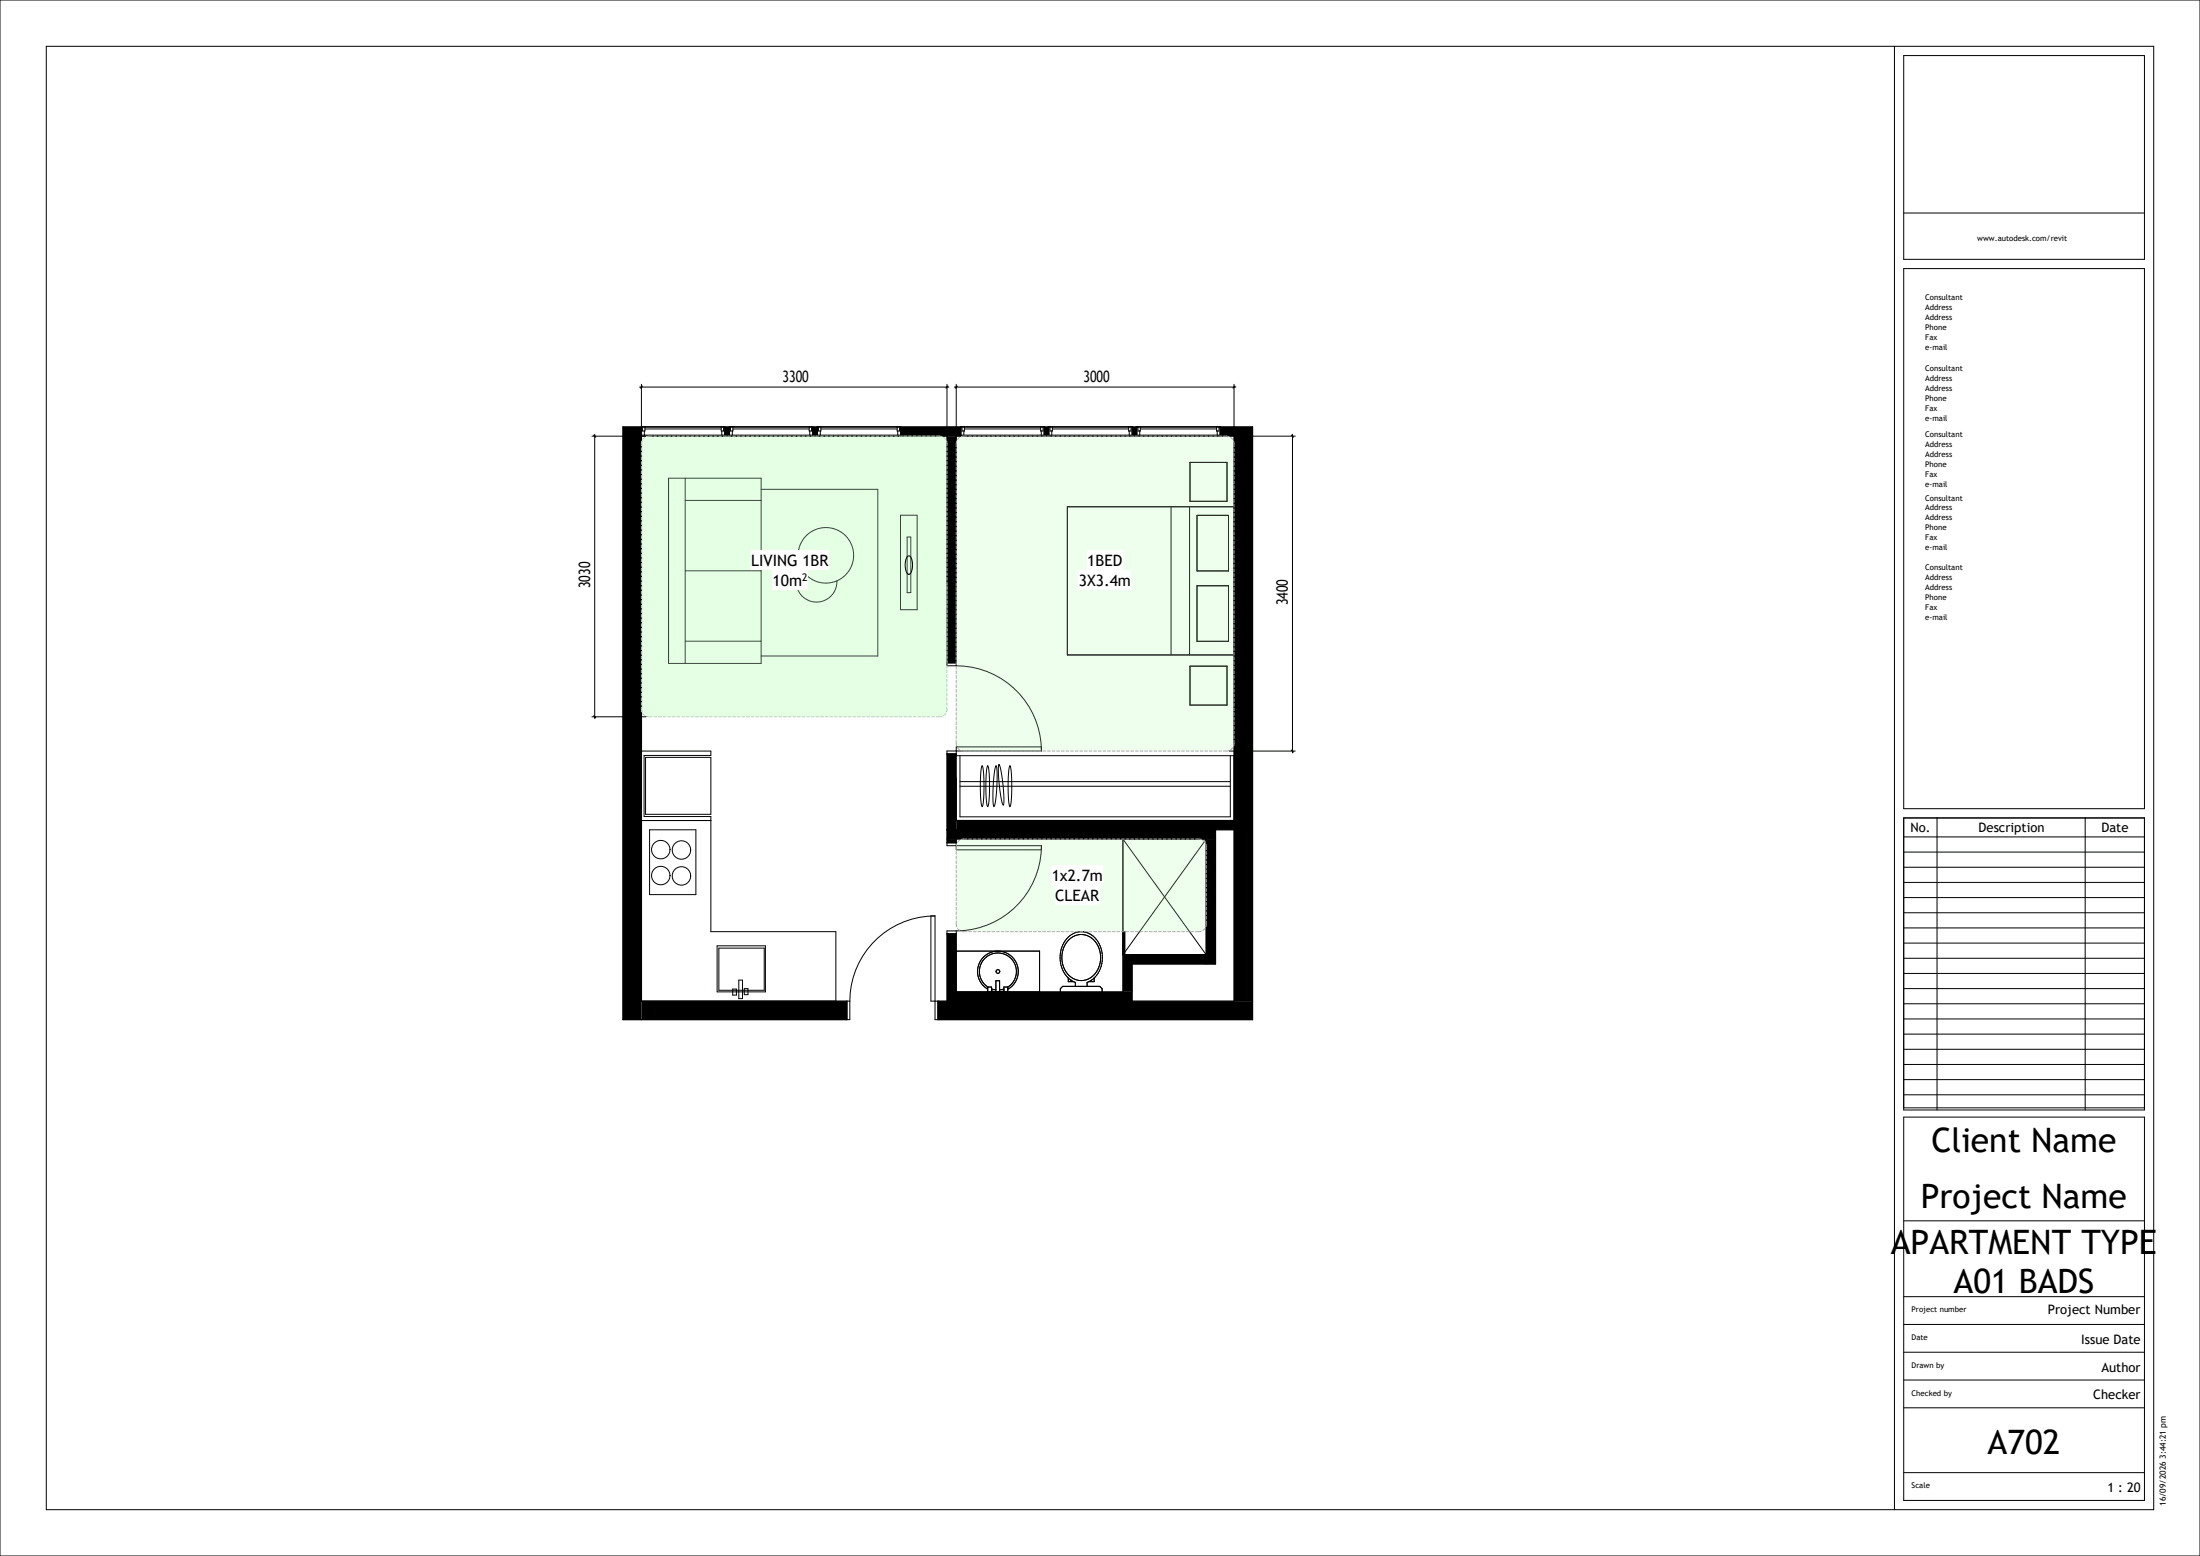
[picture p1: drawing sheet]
<svg xmlns="http://www.w3.org/2000/svg" width="1188mm" height="840mm" viewBox="0 0 1188 840" stroke-linecap="round" stroke-linejoin="round" font-family="sans-serif">
<g fill="#000">
<path d="M511 448h145v5h-145zM516 443h150v5h-150zM606 503h1v12h-1zM606 515h5v20h-5zM611 515h40v5h-40zM651 453h5v67h-5zM336 230h10v320h-10zM516 535h95v5h-95zM666 230h10v310h-10z"/>
<path d="M511 407v41h5v-41zM511 235v123h5v-123z"/>
<path d="M511 504v36h5v-36zM511 453v2h5v-2z"/>
<path d="M506 540v10h170v-10zM346 540v10h111v-10z"/>
</g>
<g fill="#efe">
<path d="M606 453h41l3 1 1 3v42l-1 3-3 1h-41z"/>
<path d="M516 457h46v2h-46z"/>
<path d="M517 403h45v2h-42h-2z"/>
<path d="M643 250h20v21h-20z"/>
<path d="M643 360h20v21h-20z"/>
<path d="M646 316h17v30h-17z"/>
<path d="M646 278h17v30h-17z"/>
<path d="M576 274v80h90v-80zM646 316h17v30h-17zM646 278h17v30h-17z"/>
</g>
<path d="M659 230v5h7v-5zM611 230v5h3v-5zM564 230v5h2v-5zM486 230v5h33v-5zM439 230v5h2v-5zM391 230v5h3v-5z" fill="#000"/>
<g fill="#e5ffe5">
<path d="M490 290h2v30h-2z"/>
<path d="M433 307a15 15 0 0 0 19 7 11 11 0 0 1-15 10 11 11 0 0 1-4-17z"/>
<path d="M348 237l-2 2v144l2 3 2 1h157l3-1 1-3v-144l-1-2-3-2h-157zM435 289a15 15 0 0 1 23 2 15 15 0 0 1-6 23 11 11 0 0 1-15 10 11 11 0 0 1-4-17 15 15 0 0 1 2-18zM490 290h2v30h-2z"/>
<circle cx="446" cy="300" r="15"/>
</g>
<g fill="#efe">
<path d="M518 454l2-1h86v50h-86l-2-1-1-1-1-2v-40h46v-2h-46z"/>
<path d="M518 237l-2 2v162l1 2h45v2h-42h142l3-1 1-3v-47h-90v-80h90v-35l-1-2-3-2h-142zM643 360h20v21h-20zM643 250h20v21h-20z"/>
</g>
<path d="M391 235h3M439 235h2M486 235h21M511 315v43" fill="none" stroke="#334d33" stroke-width=".7"/>
<path d="M564 235h2M611 235h3M659 235h3M516 315v43" fill="none" stroke="#232" stroke-width=".7"/>
<g fill="none" stroke="#232" stroke-width=".54">
<path d="M520 235h44M566 235h45M614 235h45M643 250h20v21h-20zM576 274h90v80h-90zM632 274v80M642 274v80M646 278h17v30h-17zM646 316h17v30h-17zM516 359a46 46 0 0 1 46 46M643 360h20v21h-20zM517 403h45v2"/>
<path d="M520 405h42M516 457h46M562 457a46 46 0 0 1-44 45M562 457v2h-46v-2M606 453v50M606 453h41M606 453l36 50M650 454l-35 49M651 457v42"/>
</g>
<g fill="none" stroke="#334d33" stroke-width=".54">
<path d="M350 235h41M394 235h45M441 235h45M361 258h50v100h-50zM370 258v100M370 270h41M411 264h63v90h-63M486 278h9v51h-9zM490 290h2v30h-2zM370 308h41M433 307a11 11 0 0 0 4 17 11 11 0 0 0 15-10M370 346h41"/>
<circle cx="446" cy="300" r="15"/>
</g>
<path d="M336 230h10v310h111v10h-121zM391 235v-5h3v5M439 235v-5h2v5M486 235v-5h33v5h-3v80M507 235h4v80M564 235v-5h2v5M611 235v-5h3v5M659 235v-5h17v320h-170v-10h160v-92h-155M662 235h4v208h-150v-23M511 358h5M516 408v-1h-5v48h5v-2h135v62h-44v-12h-1v32h-90v-31h-5v36M656 448v72h-45v20" fill="none" stroke="#000" stroke-width=".7"/>
<g fill="none" stroke="#000" stroke-width=".54">
<path d="M346 230h45v5h-45zM346 235h45M347 230v3h1v-3M348 233v2M348 232h41M389 230v3h2v-3M390 233v2M394 230h45v5h-45zM394 235h45M394 230v3h2v-3M395 233v2M396 232h41"/>
<path d="M437 230v3h1v-3M437 233v2M441 230h45v5h-45zM441 235h45M442 230v3h1v-3M443 233v2M443 232h41M484 230v3h2v-3M485 233v2M519 230h45v5h-45zM519 235h45M519 230v3h2v-3"/>
<path d="M520 233v2M521 232h41M562 230v3h1v-3M562 233v2M566 230h45v5h-45zM566 235h45M567 230v3h1v-3M568 233v2M568 232h41M609 230v3h2v-3M610 233v2M614 230h45v5h-45z"/>
<path d="M614 235h45M614 230v3h2v-3M615 233v2M616 232h41M657 230v3h1v-3M657 233v2M490 300a6 6 0 0 1 3 7l-1 2-1 1a8 8 0 0 1-1-10zM511 358h5v1h-5zM346 405h38v3h-36v33h36v62h67v37h-105zM349 409h35v31h-35zM516 408h150v35h-150zM517 403h-1v4h-5v-2h9"/>
<path d="M518 408v33h146v-33M530 413a61 61 0 0 1 0 22 61 61 0 0 1 0-22zM533 413a61 61 0 0 1 0 22 61 61 0 0 1 0-22zM538 414v-1a61 61 0 0 1-1 22 65 65 0 0 1 1-21zM539 413a61 61 0 0 1 3 22 61 61 0 0 1-3-22zM545 413a61 61 0 0 1 0 22 61 61 0 0 1 0-22zM518 422h146M518 424h146M346 443h38M351 448h25v35h-25zM516 457h-5v-2h5v2M647 453h4"/>
<path d="M651 453v4M651 453l-1 1M503 494h2v56h1v-10h-3zM505 494a46 46 0 0 0-46 46M651 499v16M387 511h26v24h-26zM388 512h25v23h-25zM511 503h5v1h-5zM516 513h45v22h-45zM518 502l-2 1M572 517v1M572 518l1 1"/>
<path d="M572 515v1M573 520h.1M573 514v1M574 511l-1 2M574 510v1M575 509h-1M575 508h.1M576 507h.1M577 506h.1M577 507a10 10 0 0 1 11-2 10 10 0 0 1 6 9 11 11 0 0 1-14 15 14 14 0 0 1-3-22zM578 505h-1M579 504l-1 1"/>
<path d="M580 504h-1M581 503v1M582 503h.1M584 503a14 14 0 0 1 10 20 12 12 0 0 1-7 7M584 503a14 14 0 0 0-10 20 12 12 0 0 0 7 7M584 503l3 1 3 1M584 503h-1M591 506h.1M592 507h.1M593 508h.1M593 509l1 1M594 510v1"/>
<path d="M594 511l1 1M595 513h.1M595 520v1M595 514v1M595 518v1M595 516h.1M595 517v1M606 503v12l9-12M607 515h44M642 503l9 12M396 534h2v3h-2zM399 529h2v10h-2z"/>
<path d="M402 534h2v3h-2zM533 534a11 11 0 0 1-3-17 11 11 0 0 1 17 0 11 11 0 0 1-3 17M533 533h2v2M533 533v2M533 533a10 10 0 0 1-2-15 10 10 0 0 1 15 0 10 10 0 0 1-2 15M535 535h3v-6h2v6h2M535 534h3M542 534h-2M544 533h-2v2M544 533v2M573 535v-1l1-2h20l1 2v1M573 521v1"/>
<path d="M573 522l1 1M574 523v1M574 525h1M575 526h1M576 527l1 1M577 528v2h3M578 529h.1M578 529h1M579 529l2 1M581 530v2M587 530v2M589 529h.1"/>
<path d="M589 529l-2 1M590 529h-1M590 528h1v2h-3M592 527l-1 1M592 526v1M593 525v1M594 524h-1M594 523h.1M595 521v1M457 540h2v10h-2z"/>
<circle cx="357" cy="459" r="5"/>
<circle cx="368" cy="459" r="5"/>
<circle cx="357" cy="473" r="5"/>
<circle cx="368" cy="473" r="5"/>
<circle cx="539" cy="524" r="1"/>
</g>
<g fill="none" stroke="#aad4bf" stroke-width=".54">
<path d="M347 238l-1 3M348 236l-1 1M352 235l-3 1M353 235h2M356 235h1M358 235h2M361 235h1M363 235h2M366 235h1M368 235h2M371 235h1M373 235h2"/>
<path d="M376 235h1M378 235h2M381 235h1M383 235h2M386 235h1M388 235h2M391 235h1M393 235h2M396 235h1M398 235h2M401 235h1M403 235h2"/>
<path d="M406 235h1M408 235h2M411 235h1M413 235h2M416 235h1M418 235h2M421 235h1M423 235h2M426 235h1M428 235h2M431 235h1M433 235h2"/>
<path d="M436 235h1M438 235h2M441 235h1M443 235h2M446 235h1M448 235h2M451 235h1M453 235h2M456 235h1M458 235h2M461 235h1M463 235h2"/>
<path d="M466 235h1M468 235h2M471 235h1M473 235h2M476 235h1M478 235h2M481 235h1M483 235h2M486 235h1M488 235h2M491 235h1M493 235h2"/>
<path d="M496 235h1M498 235h2M501 235h1M503 235h2M506 235l3 1M510 236l1 1M511 238v3M346 242v1M346 244v2M346 247v1M346 249v2M346 252v1"/>
<path d="M346 254v2M346 257v1M346 259v2M511 242v1M511 244v2M511 247v1M511 249v2M511 252v1M511 254v2M511 257v1M511 259v2M346 262v1"/>
<path d="M346 264v2M346 267v1M346 269v2M346 272v1M346 274v2M346 277v1M346 279v2M511 262v1M511 264v2M511 267v1M511 269v2M511 272v1"/>
<path d="M511 274v2M511 277v1M511 279v2M346 282v1M346 284v2M346 287v1M346 289v2M346 292v1M346 294v2M346 297v1M346 299v2M511 282v1"/>
<path d="M511 284v2M511 287v1M511 289v2M511 292v1M511 294v2M511 297v1M511 299v2M346 302v1M346 304v2M346 307v1M346 309v2M346 312v1"/>
<path d="M346 314v2M346 317v1M346 319v2M511 302v1M511 304v2M511 307v1M511 309v2M511 312v1M511 314v2M511 317v1M511 319v2M346 322v1"/>
<path d="M346 324v2M346 327v1M346 329v2M346 332v1M346 334v2M346 337v1M346 339v2M511 322v1M511 324v2M511 327v1M511 329v2M511 332v1"/>
<path d="M511 334v2M511 337v1M511 339v2M346 342v1M346 344v2M346 347v1M346 349v2M346 352v1M346 354v2M346 357v1M346 359v2M511 342v1"/>
<path d="M511 344v2M511 347v1M511 349v2M511 352v1M511 354v2M511 357v1M511 359v2M346 362v1M346 364v2M346 367v1M346 369v2M346 372v1"/>
<path d="M346 374v2M346 377v1M346 379v2M511 362v1M511 364v2M511 367v1M511 369v2M511 372v1M511 374v2M511 377v1M511 379v2M346 382l1 2"/>
<path d="M347 385l1 1M349 387h3M353 387h2M356 387h1M358 387h2M361 387h1M363 387h2M366 387h1M368 387h2M371 387h1M373 387h2M376 387h1"/>
<path d="M378 387h2M381 387h1M383 387h2M386 387h1M388 387h2M391 387h1M393 387h2M396 387h1M398 387h2M401 387h1M403 387h2M406 387h1"/>
<path d="M408 387h2M411 387h1M413 387h2M416 387h1M418 387h2M421 387h1M423 387h2M426 387h1M428 387h2M431 387h1M433 387h2M436 387h1"/>
<path d="M438 387h2M441 387h1M443 387h2M446 387h1M448 387h2M451 387h1M453 387h2M456 387h1M458 387h2M461 387h1M463 387h2M466 387h1"/>
<path d="M468 387h2M471 387h1M473 387h2M476 387h1M478 387h2M481 387h1M483 387h2M486 387h1M488 387h2M491 387h1M493 387h2M496 387h1"/>
<path d="M498 387h2M501 387h1M503 387h2M509 387h-3M511 385l-1 1M511 382v2"/>
</g>
<g fill="none" stroke="#aaa" stroke-width=".54">
<path d="M517 238l-1 3M518 236l-1 1M522 235l-3 1M523 235h2M526 235h1M528 235h2M531 235h1M533 235h2M536 235h1M538 235h2M541 235h1M543 235h2"/>
<path d="M546 235h1M548 235h2M551 235h1M553 235h2M556 235h1M558 235h2M561 235h1M563 235h2M566 235h1M568 235h2M571 235h1M573 235h2"/>
<path d="M576 235h1M578 235h2M581 235h1M583 235h2M586 235h1M588 235h2M591 235h1M593 235h2M596 235h1M598 235h2M601 235h1M603 235h2"/>
<path d="M606 235h1M608 235h2M611 235h1M613 235h2M616 235h1M618 235h2M621 235h1M623 235h2M626 235h1M628 235h2M631 235h1M633 235h2"/>
<path d="M636 235h1M638 235h2M641 235h1M643 235h2M646 235h1M648 235h2M651 235h1M653 235h2M656 235h1M658 235h2M661 235l3 1M665 236l1 1"/>
<path d="M666 238v3M516 242v2M516 245v1M516 247v2M516 250v1M516 252v2M516 255v1M516 257v2M516 260v1M666 242v2M666 245v1M666 247v2"/>
<path d="M666 250v1M666 252v2M666 255v1M666 257v2M666 260v1M516 262v2M516 265v1M516 267v2M516 270v1M516 272v2M516 275v1M516 277v2"/>
<path d="M516 280v1M666 262v2M666 265v1M666 267v2M666 270v1M666 272v2M666 275v1M666 277v2M666 280v1M516 282v2M516 285v1M516 287v2"/>
<path d="M516 290v1M516 292v2M516 295v1M516 297v2M516 300v1M666 282v2M666 285v1M666 287v2M666 290v1M666 292v2M666 295v1M666 297v2"/>
<path d="M666 300v1M516 302v2M516 305v1M516 307v2M516 310v1M516 312v2M516 315v1M516 317v2M516 320v1M666 302v2M666 305v1M666 307v2"/>
<path d="M666 310v1M666 312v2M666 315v1M666 317v2M666 320v1M516 322v2M516 325v1M516 327v2M516 330v1M516 332v2M516 335v1M516 337v2"/>
<path d="M516 340v1M666 322v2M666 325v1M666 327v2M666 330v1M666 332v2M666 335v1M666 337v2M666 340v1M516 342v2M516 345v1M516 347v2"/>
<path d="M516 350v1M516 352v2M516 355v1M516 357v2M516 360v1M666 342v2M666 345v1M666 347v2M666 350v1M666 352v2M666 355v1M666 357v2"/>
<path d="M666 360v1M516 362v2M516 365v1M516 367v2M516 370v1M516 372v2M516 375v1M516 377v2M516 380v1M666 362v2M666 365v1M666 367v2"/>
<path d="M666 370v1M666 372v2M666 375v1M666 377v2M666 380v1M516 382v2M516 385v1M516 387v2M516 390v1M516 392v2M516 395v1M516 397v2"/>
<path d="M516 400l1 3M666 400v3M666 382v2M666 385v1M666 387v2M666 390v1M666 392v2M666 395v1M666 397v2M517 404l1 1M519 405h3M523 405h2"/>
<path d="M526 405h1M528 405h2M531 405h1M533 405h2M536 405h1M538 405h2M541 405h1M543 405h2M546 405h1M548 405h2M551 405h1M553 405h2"/>
<path d="M556 405h1M558 405h2M561 405h1M563 405h2M566 405h1M568 405h2M571 405h1M573 405h2M576 405h1M578 405h2M581 405h1M583 405h2"/>
<path d="M586 405h1M588 405h2M591 405h1M593 405h2M596 405h1M598 405h2M601 405h1M603 405h2M606 405h1M608 405h2M611 405h1M613 405h2"/>
<path d="M616 405h1M618 405h2M621 405h1M623 405h2M626 405h1M628 405h2M631 405h1M633 405h2M636 405h1M638 405h2M641 405h1M643 405h2"/>
<path d="M646 405h1M648 405h2M651 405h1M653 405h2M656 405h1M658 405h2M664 405h-3M666 404l-1 1M516 460v1M517 456l-1 3M518 454l-1 1M522 453h-3"/>
<path d="M523 453h2M526 453h1M528 453h2M531 453h1M533 453h2M536 453h1M538 453h2M541 453h1M543 453h2M546 453h1M548 453h2M551 453h1"/>
<path d="M553 453h2M556 453h1M558 453h2M561 453h1M563 453h2M566 453h1M568 453h2M571 453h1M573 453h2M576 453h1M578 453h2M581 453h1"/>
<path d="M583 453h2M586 453h1M588 453h2M591 453h1M593 453h2M596 453h1M598 453h2M601 453h1M603 453h2M606 453h1M608 453h2M611 453h1"/>
<path d="M613 453h2M616 453h1M618 453h2M621 453h1M623 453h2M626 453h1M628 453h2M631 453h1M633 453h2M636 453h1M638 453h2M641 453h1"/>
<path d="M643 453h2M646 453h3M650 454l1 1M651 456v3M651 460v1M516 462v2M516 465v1M516 467v2M516 470v1M516 472v2M516 475v1M516 477v2"/>
<path d="M516 480v1M651 462v2M651 465v1M651 467v2M651 470v1M651 472v2M651 475v1M651 477v2M651 480v1M516 482v2M516 485v1M516 487v2"/>
<path d="M516 490v1M516 492v2M516 495v1M516 497l1 3M651 497v3M651 482v2M651 485v1M651 487v2M651 490v1M651 492v2M651 495v1M517 501l1 1"/>
<path d="M519 503h3M523 503h2M526 503h1M528 503h2M531 503h1M533 503h2M536 503h1M538 503h2M541 503h1M543 503h2M546 503h1M548 503h2"/>
<path d="M551 503h1M553 503h2M556 503h1M558 503h2M561 503h1M563 503h2M566 503h1M568 503h2M571 503h1M573 503h2M576 503h1M578 503h2"/>
<path d="M581 503h1M583 503h2M586 503h1M588 503h2M591 503h1M593 503h2M596 503h1M598 503h2M601 503h1M603 503h2M606 503h1M608 503h2"/>
<path d="M611 503h1M613 503h2M616 503h1M618 503h2M621 503h1M623 503h2M626 503h1M628 503h2M631 503h1M633 503h2M636 503h1M638 503h2"/>
<path d="M641 503h1M643 503h2M649 503h-3M651 501l-1 1"/>
</g>
<g fill="#fff">
<path d="M406 297h42v11h-42z"/>
<path d="M417 308h16v10h-16z"/>
<path d="M433 308h3v10h-3z"/>
<path d="M587 297h19v11h-19z"/>
<path d="M583 308h28v10h-28z"/>
</g>
<path d="M345 209h167M346 207v27M511 207v27M515 209h152M516 207v27M666 207v27M320 235h25M321 234v154M668 235h31M698 234v172M320 387h29M664 405h35" fill="none" stroke="#000" stroke-width=".54"/>
<path d="M347 208l-1 1M512 208l-1 1M517 208l-1 1M667 208l-1 1M321 235l1 1M697 235l1 1M321 386l1 1M697 405l1 1" fill="none" stroke="#000" stroke-width=".7"/>
<g fill="#fff">
<path d="M568 467h28v11h-28z"/>
<path d="M570 478h24v10h-24z"/>
</g>
<g fill="none" stroke="#000" stroke-width=".54">
<path d="M0 0h1188v840h-1188zM25 25h1138v790h-1138zM1023 25v790M1028 30h130v110h-130zM1028 115h130M1028 145h130v292h-130zM1028 442h130v156h-130zM1028 603h130v207h-130zM1028 659h130M1028 700h130M1028 715h130M1028 730h130"/>
<path d="M1028 760h130M1028 745h130M1028 795h130"/>
</g>
<g fill="#fff">
<path d="M1068 126h48v5h-48z"/>
<path d="M1032 799h10v5h-10z"/>
<path d="M1032 749h22v5h-22z"/>
<path d="M1032 734h18v5h-18z"/>
<path d="M1032 719h9v5h-9z"/>
<path d="M1032 704h30v5h-30z"/>
<path d="M1040 158h20v5h-20z"/>
<path d="M1040 163h14v6h-14z"/>
<path d="M1040 169h14v5h-14z"/>
<path d="M1040 174h11v5h-11z"/>
<path d="M1040 179h6v6h-6z"/>
<path d="M1040 185h12v5h-12z"/>
<path d="M1040 196h20v6h-20z"/>
<path d="M1040 202h14v5h-14z"/>
<path d="M1040 207h14v5h-14z"/>
<path d="M1040 212h11v6h-11z"/>
<path d="M1040 218h6v5h-6z"/>
<path d="M1040 223h12v5h-12z"/>
<path d="M1040 266h20v5h-20z"/>
<path d="M1040 271h14v6h-14z"/>
<path d="M1040 277h14v5h-14z"/>
<path d="M1040 282h11v5h-11z"/>
<path d="M1040 287h6v6h-6z"/>
<path d="M1040 293h12v5h-12z"/>
<path d="M1040 232h20v5h-20z"/>
<path d="M1040 237h14v6h-14z"/>
<path d="M1040 243h14v5h-14z"/>
<path d="M1040 248h11v5h-11z"/>
<path d="M1040 253h6v6h-6z"/>
<path d="M1040 259h12v5h-12z"/>
<path d="M1040 304h20v5h-20z"/>
<path d="M1040 309h14v5h-14z"/>
<path d="M1040 314h14v6h-14z"/>
<path d="M1040 320h11v5h-11z"/>
<path d="M1040 325h6v5h-6z"/>
<path d="M1040 330h12v6h-12z"/>
</g>
<g fill="none" stroke="#000" stroke-width=".54">
<path d="M1028 442h130v157h-130zM1028 460h130M1028 452h130M1046 442v157M1126 442v157M1028 476h130M1028 468h130M1028 493h130M1028 485h130M1028 517h130M1028 509h130M1028 501h130"/>
<path d="M1028 534h130M1028 525h130M1028 558h130M1028 550h130M1028 542h130M1028 575h130M1028 566h130M1028 591h130M1028 583h130"/>
</g>
<g font-size="18.2">
<text x="1043" y="622">Client Name</text>
<text x="1037" y="652">Project Name</text>
<text x="1021" y="677">APARTMENT TYPE</text>
<text x="1055" y="698">A01 BADS</text>
<text x="1073" y="785">A702</text>
</g>
<g font-size="8.5">
<text x="423" y="206">3300</text>
<text x="585" y="206">3000</text>
<text x="406" y="306">LIVING 1BR</text>
<text x="587" y="306">1BED</text>
<text x="319" y="317" transform="rotate(-90 319 317)">3030</text>
<text x="417" y="316">10m</text>
<text x="583" y="316">3X3.4m</text>
<text x="695" y="327" transform="rotate(-90 695 327)">3400</text>
<text x="568" y="476">1x2.7m</text>
<text x="570" y="486">CLEAR</text>
</g>
<g font-size="7.1">
<text x="1032" y="449">No.</text>
<text x="1068" y="449">Description</text>
<text x="1135" y="449">Date</text>
<text x="1106" y="710">Project Number</text>
<text x="1124" y="725">Issue Date</text>
<text x="1135" y="740">Author</text>
<text x="1130" y="755">Checker</text>
<text x="1138" y="805">1 : 20</text>
</g>
<text font-size="5.6" x="433" y="314">2</text>
<text font-size="4.6" x="1169" y="813" transform="rotate(-90 1169 813)">16/09/2026 3:44:21 pm</text>
<g font-size="4.2">
<text x="1068" y="130">www.autodesk.com/revit</text>
<text x="1040" y="162">Consultant</text>
<text x="1040" y="167">Address</text>
<text x="1040" y="173">Address</text>
<text x="1040" y="178">Phone</text>
<text x="1040" y="183">Fax</text>
<text x="1040" y="189">e-mail</text>
<text x="1040" y="200">Consultant</text>
<text x="1040" y="206">Address</text>
<text x="1040" y="211">Address</text>
<text x="1040" y="216">Phone</text>
<text x="1040" y="222">Fax</text>
<text x="1040" y="227">e-mail</text>
<text x="1040" y="236">Consultant</text>
<text x="1040" y="241">Address</text>
<text x="1040" y="247">Address</text>
<text x="1040" y="252">Phone</text>
<text x="1040" y="257">Fax</text>
<text x="1040" y="263">e-mail</text>
<text x="1040" y="270">Consultant</text>
<text x="1040" y="276">Address</text>
<text x="1040" y="281">Address</text>
<text x="1040" y="286">Phone</text>
<text x="1040" y="292">Fax</text>
<text x="1040" y="297">e-mail</text>
<text x="1040" y="308">Consultant</text>
<text x="1040" y="313">Address</text>
<text x="1040" y="319">Address</text>
<text x="1040" y="324">Phone</text>
<text x="1040" y="329">Fax</text>
<text x="1040" y="335">e-mail</text>
<text x="1032" y="708">Project number</text>
<text x="1032" y="723">Date</text>
<text x="1032" y="738">Drawn by</text>
<text x="1032" y="753">Checked by</text>
<text x="1032" y="803">Scale</text>
</g>
</svg>
